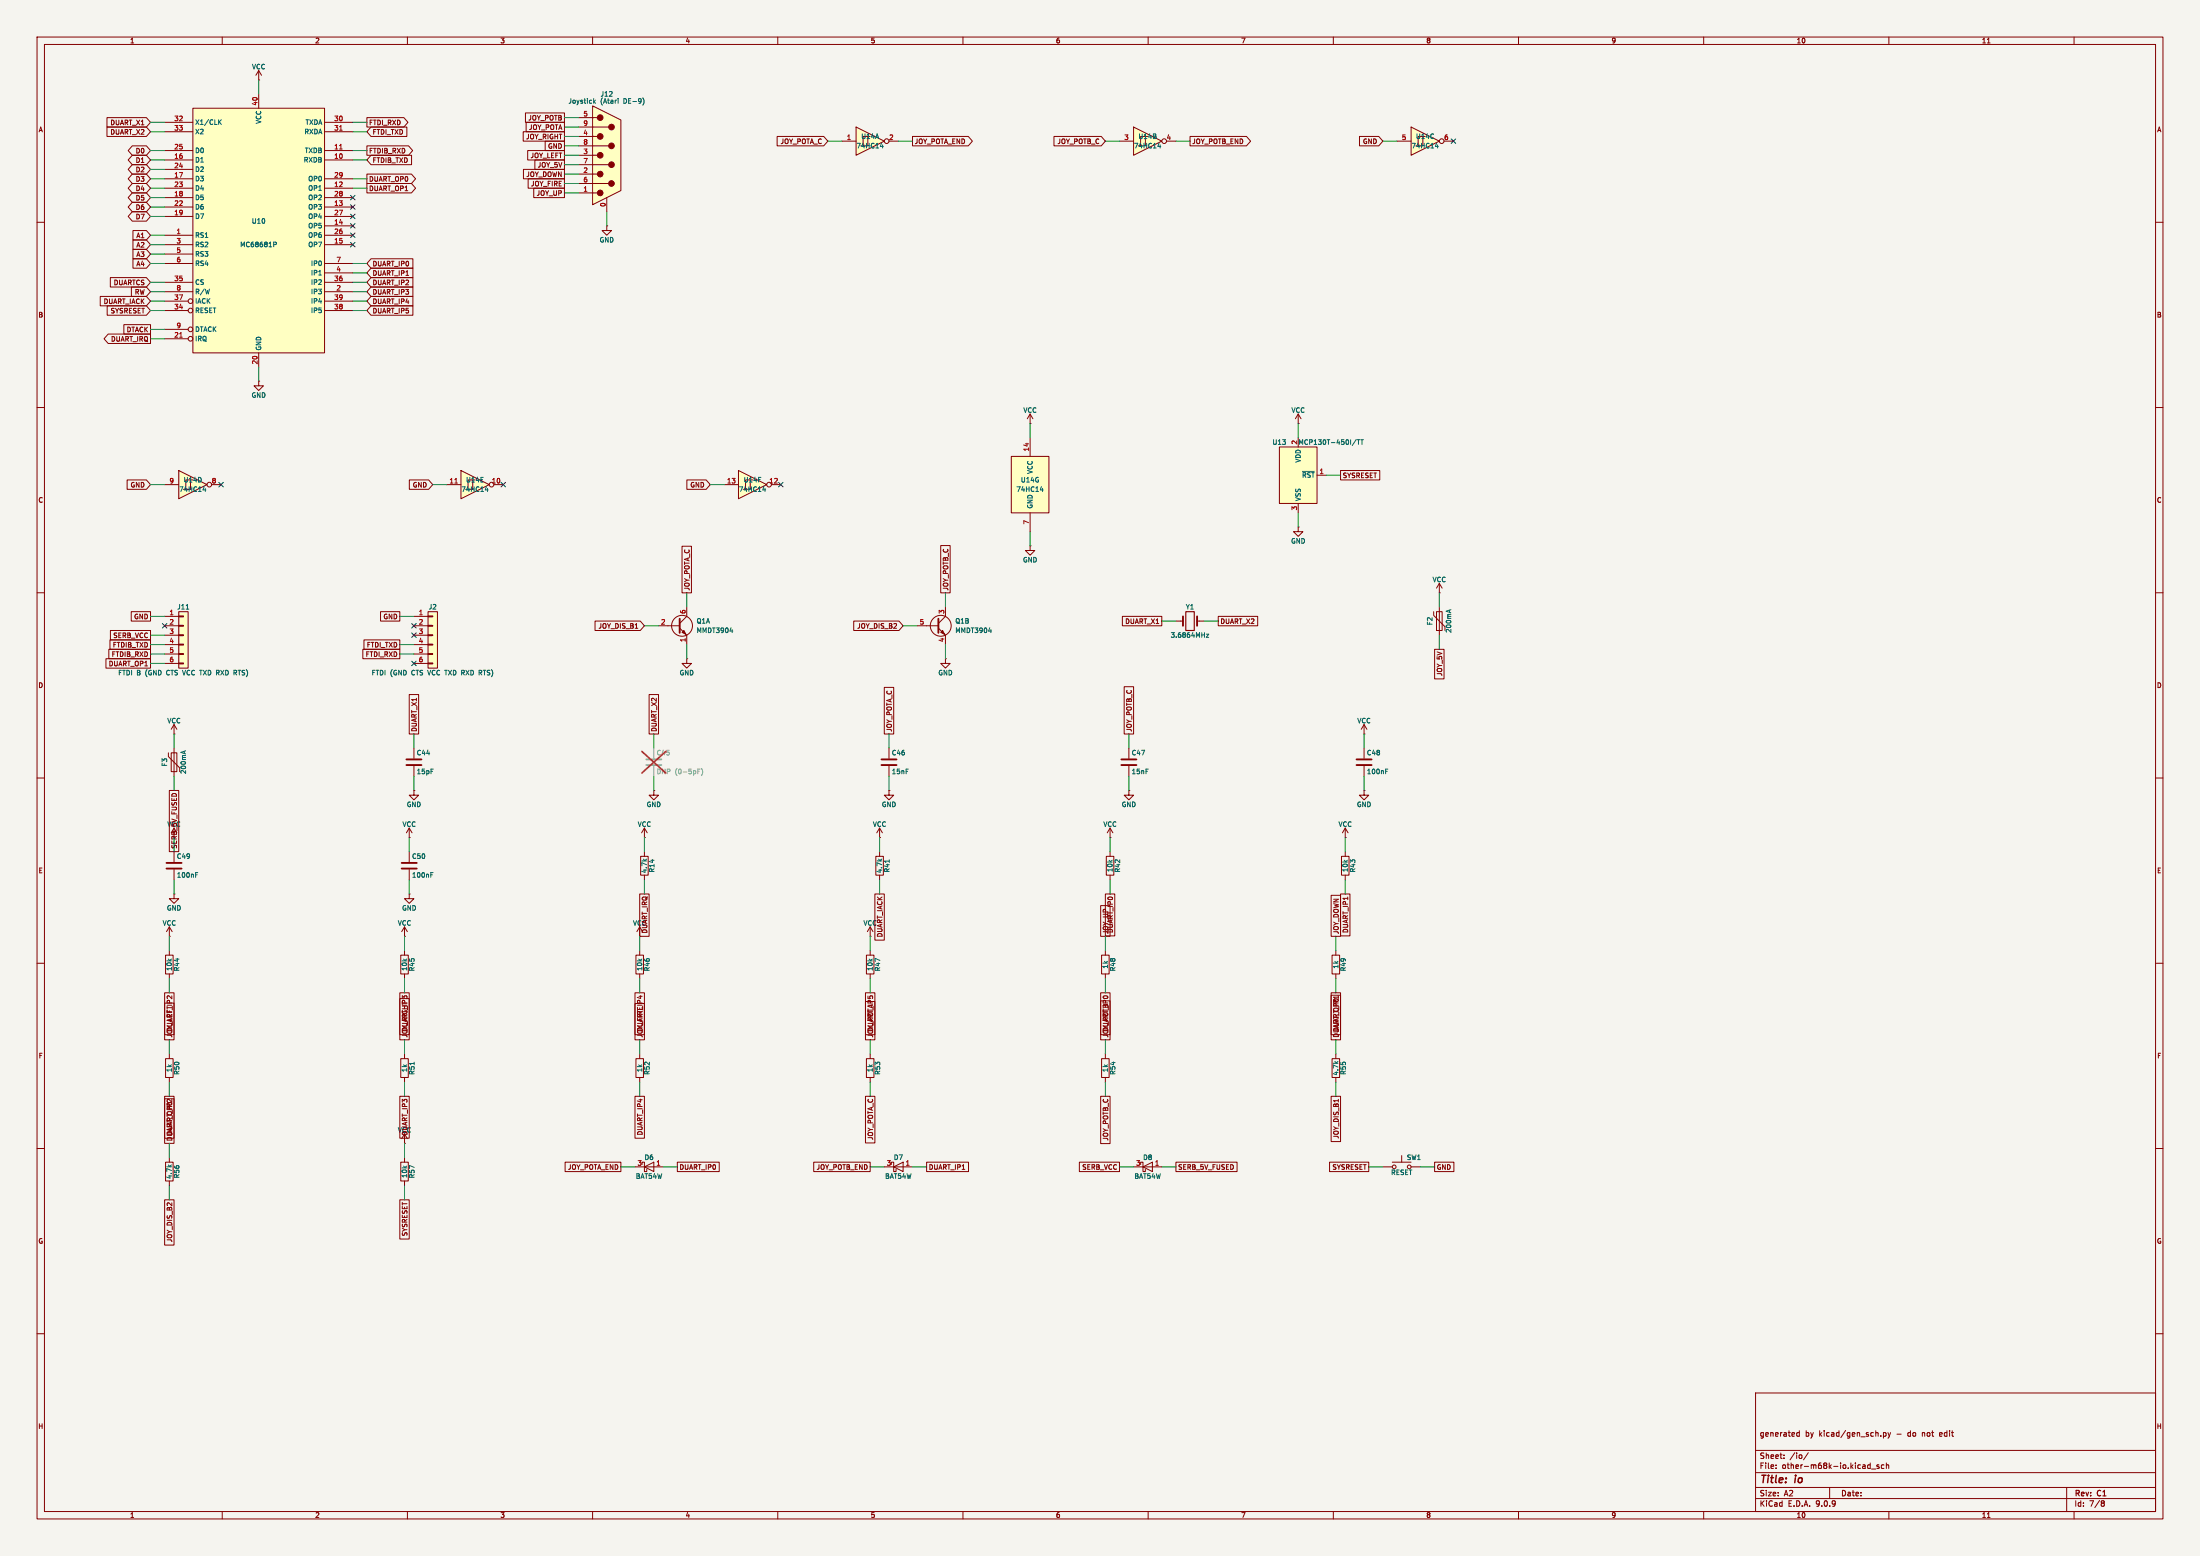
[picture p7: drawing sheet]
<svg xmlns="http://www.w3.org/2000/svg" width="594mm" height="420mm" viewBox="0 0 594 420" stroke-linecap="round" stroke-linejoin="round" font-family="sans-serif">
<path d="M0 0h594v420h-594z" fill="#f5f4ef" stroke="#f5f4ef" stroke-width=".27"/>
<g fill="none" stroke="#840000" stroke-width=".27">
<path d="M10 10h574v400h-574zM12 12h570v396h-570zM60 10v2M110 10v2M160 10v2M210 10v2M260 10v2M310 10v2M360 10v2M410 10v2M460 10v2M510 10v2"/>
<path d="M536.6 11.6h.7M560 10v2M10 60h2M582 60h2M10 110h2M582 110h2M10 160h2M582 160h2M10 210h2M304.8 201.9v2.8M304.8 206.8v2.8M582 210h2"/>
<path d="M10 260h2M582 260h2M10 310h2M582 310h2M10 360h2M474 376h108v32h-108zM582 360h2M474 397.5h108M474 391.5h108M479.5 396.2v.2M479.5 395.4v.2M481.7 393.5v.2"/>
<path d="M481.7 392.7v.2M485.8 386.2v1.5M485.8 386.7h-.4l-.3 .3 .1 .6h.6M488.2 392.1l-1.2 1.9M504.4 396.3h.6M504.4 395.4h.6M505 394.9v1.5M505.3 396.5h1.2M507.3 395.4h-.3l-.3 .2 .1 .2 .5 .1v.4h-.6M508.5 386.7h.5l.2 .3-.1 .6h-.6M508.5 386.7v1.5M508.7 395.4h-.5l-.2 .3 .1 .6h.6"/>
<path d="M509.3 395.5l.6-.1 .1 1M509.3 394.9v1.5M509.7 386.7l.4 1M510.1 387.7l-.4 .5M510.5 386.7l-.4 1M60 408v2M110 408v2M160 408v2M210 408v2M260 408v2M310 408v2M360 408v2"/>
<path d="M410 408v2M460 408v2M474 404.5h108M474 401.5h108M494 401.5v3M510 408v2M536.6 409.6h.7M558 401.5v6.5M560 408v2M567.6 405.1l.6 .3-.3 .3M567.6 405.7h.3M567.9 405.7l.3 .6-.6 .3"/>
</g>
<path d="M302.8 205h4M302.8 206.5h4" fill="none" stroke="#840000" stroke-width=".51"/>
<path d="M306.1 34.3l7.6 3.8-7.6 3.8z" fill="#ffffc2"/>
<g fill="none" stroke="#840000" stroke-width=".27">
<path d="M302.3 38.1h3.8M306.1 34.3l7.6 3.8-7.6 3.8zM309.2 36.8h-1.2v2.6M309.9 36.8h-.7v2.6h-1.9M315 38.1h2.5"/>
<circle cx="314.3" cy="38.1" r=".63"/>
</g>
<path d="M312.6 39.5h.8M313.2 39.1v.8" fill="none" stroke="#006464" stroke-width=".27"/>
<path d="M48.3 127l7.6 3.8-7.6 3.8z" fill="#ffffc2"/>
<g fill="none" stroke="#840000" stroke-width=".27">
<path d="M278.1 114.3h.1M278.1 111.8l-.7 1.2M278.1 111.8l.8 1.2M278.1 111.8v2.5M350.5 114.3h.1M350.5 111.8l-.7 1.2M350.5 111.8l.8 1.2M350.5 111.8v2.5M44.4 130.8h3.9M48.3 127l7.6 3.8-7.6 3.8zM51.4 129.5h-1.2v2.6M52.1 129.5h-.7v2.6h-1.9"/>
<path d="M57.1 130.8h2.6M387.1 165.1v1l3 3.1v1M387.9 165.1h1.5v5.1h-1.5zM388.6 163.8v7.7"/>
<circle cx="56.5" cy="130.8" r=".63"/>
</g>
<path d="M54.8 132.2h.8M55.4 131.8v.9M391.4 164.7v.6M391.7 164.6l-1.2 .4" fill="none" stroke="#006464" stroke-width=".27"/>
<path d="M124.5 127l7.6 3.8-7.6 3.8z" fill="#ffffc2"/>
<g fill="none" stroke="#840000" stroke-width=".27">
<path d="M120.6 130.8h3.9M124.5 127l7.6 3.8-7.6 3.8zM127.6 129.5h-1.2v2.6M128.3 129.5h-.7v2.6h-1.9M133.3 130.8h2.6"/>
<circle cx="132.7" cy="130.8" r=".63"/>
</g>
<path d="M122.8 130.4h.7" fill="none" stroke="#a90000" stroke-width=".27"/>
<path d="M131 132.2h.8M131.6 131.8v.9" fill="none" stroke="#006464" stroke-width=".27"/>
<path d="M345.4 120.7h10.2v15.2h-10.2z" fill="#ffffc2"/>
<g fill="none" stroke="#840000" stroke-width=".27">
<path d="M163.8 61v1.2h1.3l-1.3 1.3-1.2-1.3h1.2M163.8 61h.1M350.5 118.1v2.6M345.4 120.7h10.2v15.2h-10.2zM350.5 135.9v2.5M355.6 128.3h2.5M278.1 147.3v1.3h1.3l-1.3 1.3-1.2-1.3h1.2M278.1 147.3h.1M350.5 142.2v1.3h1.3l-1.3 1.3-1.3-1.3h1.3M350.5 142.2h.1M388.6 157.5l-.7 1.3M388.6 157.5l.8 1.3"/>
<path d="M388.6 157.5v2.5M317.5 167.6h1.9M323.2 167.6h1.9M388.6 160h.1M368.3 198.1h.1M368.3 195.6l-.8 1.3M368.3 195.6l.8 1.3M368.3 195.6v2.5M111.8 201.9v2.8M111.8 206.8v2.8M304.8 213.4v1.2h1.3l-1.3 1.3-1.3-1.3h1.3M304.8 213.4h.1"/>
<path d="M368.3 213.4v1.2h1.3l-1.3 1.3-1.3-1.3h1.3M368.3 213.4h.1M368.3 201.9v2.8M368.3 206.8v2.8M47 229.9v2.8M47 234.7v2.8M236.5 231.1h2v5.1h-2zM237.5 229.9v1.2M237.5 236.2v1.3M298.7 231.1h2v5.1h-2zM299.7 226.1h.1M299.7 223.5l-.7 1.3"/>
<path d="M299.7 223.5l.8 1.3M299.7 223.5v2.6M299.7 229.9v1.2M299.7 236.2v1.3M362.2 231.1h2v5.1h-2zM363.2 226.1h.1M363.2 223.5v2.6M363.2 229.9v1.2M363.2 236.2v1.3M363.2 223.5l-.7 1.3M363.2 223.5l.8 1.3M44.7 257.8h2v5.1h-2z"/>
<path d="M45.7 252.7h.1M45.7 250.2v2.5M45.7 256.5v1.3M45.7 250.2l-.7 1.3M45.7 250.2l.8 1.3M47 241.3v1.3h1.3l-1.3 1.2-1.3-1.2h1.3M47 241.3h.1M108.2 257.8h2v5.1h-2zM109.2 256.5v1.3M171.7 257.8h2v5.1h-2zM172.7 252.7h.1M172.7 250.2v2.5"/>
<path d="M172.7 256.5v1.3M172.7 250.2l-.7 1.3M172.7 250.2l.8 1.3M233.9 257.8h2.1v5.1h-2.1zM234.9 252.7h.1M234.9 250.2l-.7 1.3M234.9 250.2l.8 1.3M234.9 250.2v2.5M234.9 256.5v1.3M45.7 262.9v1.3M109.2 262.9v1.3M172.7 262.9v1.3"/>
<path d="M234.9 262.9v1.3M233.9 285.8h2.1v5h-2.1zM234.9 284.5v1.3M234.9 290.8v1.3"/>
</g>
<path d="M366.2 118.6l-1.1 1.7M366.4 118.7h.8M366.8 118.7v1.3M367.4 118.7h.7M367.8 118.7v1.3M351.7 127.2h3.2M325.7 171.2h.7l-.7 .8h.7M374.1 208.2h.4M374.1 207.6h.6M52.8 236.1h.4M52.8 235.5h.6M240.1 232.1v.7" fill="none" stroke="#006464" stroke-width=".27"/>
<path d="M319.4 166.4v2.5M323.2 166.4v2.5M109.7 205h4.1M109.7 206.5h4.1M366.3 205h4M366.3 206.5h4M45 232.9h4M45 234.4h4" fill="none" stroke="#840000" stroke-width=".51"/>
<path d="M320.2 165.1h2.3v5.1h-2.3z" fill="none" stroke="#840000" stroke-width=".3"/>
<path d="M160 28.6l7.6 3.8v19l-7.6 3.8z" fill="#ffffc2"/>
<g fill="none" stroke="#840000" stroke-width=".27">
<path d="M156.2 31.8h5.1M156.2 34.3h8.1M156.2 36.8h5.1M156.2 39.4h8.1M160 28.6l7.6 3.8v19l-7.6 3.8zM156.2 41.9h5.1M156.2 44.5h8.1M156.2 47h5.1M156.2 49.5h8.1M156.2 52.1h5.1M163.8 53.3v3.9M255.3 177.8v1.3h1.2l-1.2 1.2-1.3-1.2h1.3"/>
<path d="M255.3 177.8h.1M111.8 213.4v1.2h1.2l-1.2 1.3-1.3-1.3h1.3M111.8 213.4h.1M110.5 226.1h.1M110.5 223.5l-.8 1.3M110.5 223.5l.8 1.3M110.5 223.5v2.6M44.7 285.8h2v5h-2zM45.7 284.5v1.3M45.7 290.8v1.3M108.2 285.8h2v5h-2zM109.2 284.5v1.3"/>
<path d="M109.2 290.8v1.3M108.2 313.7h2v5.1h-2zM109.2 308.6h.1M109.2 306.1v2.5M109.2 312.4v1.3M109.2 318.8v1.2M109.2 306.1l-.7 1.2M109.2 306.1l.8 1.2"/>
</g>
<g fill="#840000" stroke="#840000" stroke-width=".27">
<circle cx="162.1" cy="31.7" r=".76"/>
<circle cx="162.1" cy="36.8" r=".76"/>
<circle cx="162.1" cy="41.9" r=".76"/>
<circle cx="162.1" cy="47" r=".76"/>
<circle cx="162.1" cy="52.1" r=".76"/>
<circle cx="165.1" cy="34.3" r=".76"/>
<circle cx="165.1" cy="39.4" r=".76"/>
<circle cx="165.1" cy="44.4" r=".76"/>
<circle cx="165.1" cy="49.5" r=".76"/>
</g>
<path d="M160.3 26.6v1.3M160.4 27.4l.4 .5M160.8 27l-.5 .5M166.9 26.6v.1M166.9 27v.9M173.5 26.4a1.46 1.46 0 0 1 0 2M111.8 286.7v.7" fill="none" stroke="#006464" stroke-width=".27"/>
<path d="M48.3 165.1h2.5v15.2h-2.5z" fill="#ffffc2"/>
<g fill="none" stroke="#840000" stroke-width=".27">
<path d="M44.4 166.4h3.9M44.4 168.9h3.9M44.4 171.5h3.9M44.4 174h3.9M44.4 176.5h3.9M44.4 179.1h3.9M48.3 165.1h2.5v15.2h-2.5zM48.3 166.2h1.2v.3h-1.2zM48.3 168.8h1.2v.2h-1.2zM48.3 171.3h1.2v.3h-1.2zM48.3 173.9h1.2v.2h-1.2zM48.3 176.4h1.2v.3h-1.2z"/>
<path d="M48.3 178.9h1.2v.3h-1.2zM110.5 229.9v2.8M110.5 234.7v2.8M109.2 252.7h.1M109.2 250.2l-.7 1.3M109.2 250.2l.8 1.3M109.2 250.2v2.5M110.5 241.3v1.3h1.3l-1.3 1.2-1.3-1.2h1.3M110.5 241.3h.1M44.7 313.7h2v5.1h-2zM45.7 312.4v1.3M45.7 318.8v1.2"/>
</g>
<path d="M50.3 164.4h.7M116.3 236.1h.4M116.3 235.5h.6" fill="none" stroke="#006464" stroke-width=".27"/>
<path d="M108.5 232.9h4M108.5 234.4h4" fill="none" stroke="#840000" stroke-width=".51"/>
<path d="M115.6 165.1h2.5v15.2h-2.5z" fill="#ffffc2"/>
<g fill="none" stroke="#840000" stroke-width=".27">
<path d="M111.8 166.4h3.8M111.8 168.9h3.8M111.8 171.5h3.8M111.8 174h3.8M111.8 176.5h3.8M111.8 179.1h3.8M115.6 165.1h2.5v15.2h-2.5zM115.6 166.2h1.2v.3h-1.2zM115.6 168.8h1.2v.2h-1.2zM115.6 171.3h1.2v.3h-1.2zM115.6 173.9h1.2v.2h-1.2zM115.6 176.4h1.2v.3h-1.2z"/>
<path d="M115.6 178.9h1.2v.3h-1.2z"/>
</g>
<path d="M381 34.3l7.6 3.8-7.6 3.8z" fill="#ffffc2"/>
<g fill="none" stroke="#840000" stroke-width=".27">
<path d="M377.2 38.1h3.8M381 34.3l7.6 3.8-7.6 3.8zM384.2 36.8h-1.3v2.6M384.8 36.8h-.6v2.6h-1.9M389.9 38.1h2.5M47 198.1h.1M47 195.6l-.8 1.3M47 195.6l.8 1.3M47 195.6v2.5M45.5 203.2v1l3 3.1v1M46.2 203.2h1.6v5.1h-1.6zM47 201.9v7.7"/>
<circle cx="389.3" cy="38.1" r=".63"/>
</g>
<path d="M387.6 39.5h.7M388.2 39.1v.8M49.7 202.8v.6M50.1 202.7l-1.3 .4" fill="none" stroke="#006464" stroke-width=".27"/>
<path d="M273 123.2h10.2v15.2h-10.2z" fill="#ffffc2"/>
<path d="M278.1 118.1v5.1M273 123.2h10.2v15.2h-10.2zM278.1 138.4v5.1M238.8 315h7.6M240.7 314.3v-.6h.6v2.5h.6v-.6M241.3 315l2.5-1.3v2.5z" fill="none" stroke="#840000" stroke-width=".27"/>
<path d="M280.9 132.2h.8M281.5 131.8v.9" fill="none" stroke="#006464" stroke-width=".27"/>
<path d="M231.1 34.3l7.7 3.8-7.7 3.8z" fill="#ffffc2"/>
<g fill="none" stroke="#840000" stroke-width=".27">
<path d="M69.8 19.1l-.7 1.2M69.8 19.1l.8 1.2M69.8 19.1v2.5M69.8 21.6h.1M227.3 38.1h3.8M231.1 34.3l7.7 3.8-7.7 3.8zM234.3 36.8h-1.3v2.6M234.9 36.8h-.6v2.6h-1.9M240 38.1h2.6M177.8 168.9h5.7M183.5 169.5l1.9 2v2.5M185.4 163.8v2.6l-1.9 1.9"/>
<path d="M247.6 168.9h5.8M253.4 169.5l1.9 2v2.5M255.3 163.8v2.6l-1.9 1.9M176.5 213.4v1.2h1.3l-1.3 1.3-1.2-1.3h1.2M176.5 213.4h.1M240 213.4v1.2h1.3l-1.3 1.3-1.2-1.3h1.2M240 213.4h.1M240 201.9v2.8M240 206.8v2.8M173 231.1h2v5.1h-2zM174 226.1h.1M174 223.5v2.6"/>
<path d="M174 229.9v1.2M174 236.2v1.3M174 223.5l-.8 1.3M174 223.5l.8 1.3M237.5 226.1h.1M237.5 223.5l-.8 1.3M237.5 223.5l.8 1.3M237.5 223.5v2.6M297.4 257.8h2.1v5.1h-2.1zM298.4 256.5v1.3M359.7 257.8h2v5.1h-2zM360.7 256.5v1.3"/>
<path d="M298.4 262.9v1.3M360.7 262.9v1.3M171.7 285.8h2v5h-2zM172.7 284.5v1.3M172.7 290.8v1.3M297.4 285.8h2.1v5h-2.1zM298.4 284.5v1.3M298.4 290.8v1.3M306.1 315h7.6M308 314.3v-.6h.6v2.5h.6v-.6M308.6 315l2.5-1.3v2.5zM373.4 315h2.5"/>
<path d="M375.9 313.7h5.1M378.5 311.9v1.8M381 315h2.5"/>
<circle cx="239.4" cy="38.1" r=".63"/>
<circle cx="184.1" cy="168.9" r="2.82"/>
<circle cx="254" cy="168.9" r="2.82"/>
<circle cx="376.4" cy="315" r=".51"/>
<circle cx="380.5" cy="315" r=".51"/>
</g>
<path d="M237.7 39.5h.8M238.3 39.1v.8M197.1 170.3h.8M266.9 170.3h.8" fill="none" stroke="#006464" stroke-width=".27"/>
<path d="M183.5 167v3.8M253.4 167v3.8M238 205h4.1M238 206.5h4.1" fill="none" stroke="#840000" stroke-width=".51"/>
<g fill="#840000" stroke="#840000" stroke-width=".27">
<path d="M254 170.7l.5-.5 .5 1z"/>
<path d="M184.1 170.7l.6-.5 .5 1z"/>
</g>
<path d="M174.5 205h4.1M174.5 206.5h4.1" fill="none" stroke="#9c9b98" stroke-width=".51"/>
<path d="M176.5 201.9v2.8M176.5 206.8v2.8" fill="none" stroke="#9c9b98" stroke-width=".27"/>
<path d="M188.4 208.2h.4M188.4 207.6h.6M189.4 207.4a1.46 1.46 0 0 1 0 1.9" fill="none" stroke="#939391" stroke-width=".27"/>
<path d="M173.3 202.8l6.5 5.9M179.8 202.8l-6.5 5.9" fill="none" stroke="#e12e31" stroke-width=".46"/>
<path d="M199.4 127l7.6 3.8-7.6 3.8z" fill="#ffffc2"/>
<g fill="none" stroke="#840000" stroke-width=".27">
<path d="M195.6 130.8h3.8M199.4 127l7.6 3.8-7.6 3.8zM202.6 129.5h-1.3v2.6M203.2 129.5h-.6v2.6h-1.9M208.3 130.8h2.5M359.7 285.8h2v5h-2zM360.7 284.5v1.3M360.7 290.8v1.3"/>
<circle cx="207.6" cy="130.8" r=".63"/>
</g>
<path d="M206 132.2h.7M206.6 131.8v.9" fill="none" stroke="#006464" stroke-width=".27"/>
<path d="M52.1 29.2h35.5v66.1h-35.5z" fill="#ffffc2"/>
<g fill="none" stroke="#840000" stroke-width=".27">
<path d="M28.9 31.7h10.6l1.1 1.3-1.1 1.3h-10.6zM28.9 34.3h10.6l1.1 1.3-1.1 1.2h-10.6zM35.7 39.4h3.8l1.1 1.2-1.1 1.3h-3.8l-1.1-1.3zM44.4 33h7.7M44.4 35.6h7.7M52.1 29.2h35.5v66.1h-35.5zM69.8 25.4v3.8M87.6 33h7.6M87.6 35.6h7.6M99.1 39.4h11.2l1.1 1.2-1.1 1.3h-11.2zM99.1 31.7h9.9l1.2 1.3-1.2 1.3h-9.9zM100.2 34.3h9.7v2.5h-9.7l-1.1-1.2z"/>
<path d="M141.3 35.6h11.1v2.5h-11.1zM141.9 30.5h10.5v2.5h-10.5zM142.1 33h10.3v2.6h-10.3zM147.2 38.1h5.2v2.5h-5.2zM209.8 36.8h12.6l1.1 1.3-1.1 1.3h-12.6zM246.4 36.8h15l1.2 1.3-1.2 1.3h-15zM284.6 36.8h12.7l1.1 1.3-1.1 1.3h-12.7zM321.3 36.8h15.3l1.1 1.3-1.1 1.3h-15.3zM367.1 36.8h5.2l1.1 1.3-1.1 1.3h-5.2zM35.7 47h3.8l1.1 1.3-1.1 1.2h-3.8l-1.1-1.2zM35.7 49.5h3.8l1.1 1.3-1.1 1.3h-3.8l-1.1-1.3zM35.7 52.1h3.8l1.1 1.2-1.1 1.3h-3.8l-1.1-1.3z"/>
<path d="M35.7 54.6h3.8l1.1 1.3-1.1 1.3h-3.8l-1.1-1.3zM35.7 57.1h3.8l1.1 1.3-1.1 1.3h-3.8l-1.1-1.3zM35.7 44.4h3.8l1.1 1.3-1.1 1.3h-3.8l-1.1-1.3zM35.7 41.9h3.8l1.1 1.3-1.1 1.3h-3.8l-1.1-1.3zM44.4 40.6h7.7M44.4 43.2h7.7M44.4 45.7h7.7M44.4 48.3h7.7M44.4 50.8h7.7M44.4 53.3h7.7M44.4 55.9h7.7M44.4 58.4h7.7"/>
<path d="M87.6 40.6h7.6M87.6 43.2h7.6M87.6 48.3h7.6M87.6 50.8h7.6M87.6 53.3h7.6M87.6 55.9h7.6M87.6 58.4h7.6M99.1 47h12l1.1 1.3-1.1 1.2h-12zM99.1 49.5h12l1.1 1.3-1.1 1.3h-12zM100.2 41.9h10.9v2.6h-10.9l-1.1-1.3zM141.3 45.7h11.1v2.6h-11.1zM142.5 40.6h9.9v2.6h-9.9z"/>
<path d="M142.6 48.3h9.8v2.5h-9.8zM144.1 50.8h8.3v2.5h-8.3zM144.4 43.2h8v2.5h-8zM29.8 74.9h9.7l1.1 1.3-1.1 1.3h-9.7zM35.5 77.5h4l1.1 1.2-1.1 1.3h-4zM35.9 62.2h3.6l1.1 1.3-1.1 1.3h-3.6zM35.9 64.8h3.6l1.1 1.2-1.1 1.3h-3.6zM35.9 67.3h3.6l1.1 1.3-1.1 1.3h-3.6zM35.9 69.8h3.6l1.1 1.3-1.1 1.3h-3.6zM44.4 63.5h7.7M44.4 66h7.7M44.4 68.6h7.7"/>
<path d="M44.4 71.1h7.7M44.4 76.2h7.7M44.4 78.7h7.7M87.6 63.5h7.6M87.6 66h7.6M87.6 71.1h7.6M87.6 76.2h7.6M87.6 78.7h7.6M87.6 61h7.6M87.6 73.7h7.6M100.2 69.8h11.3v2.6h-11.3l-1.1-1.3zM100.2 72.4h11.3v2.5h-11.3l-1.1-1.2z"/>
<path d="M100.2 74.9h11.3v2.6h-11.3l-1.1-1.3zM100.2 77.5h11.3v2.5h-11.3l-1.1-1.3zM27.1 80h12.4l1.1 1.3-1.1 1.3h-12.4zM28.9 82.5h10.6l1.1 1.3-1.1 1.3h-10.6zM29.2 90.2h11.4v2.5h-11.4l-1.1-1.3zM33.4 87.6h7.2v2.6h-7.2zM44.4 81.3h6.4M44.4 83.8h6.4M44.4 88.9h6.4M44.4 91.4h6.4M69.8 95.3v3.8M87.6 81.3h7.6"/>
<path d="M87.6 83.8h7.6M100.2 80h11.3v2.6h-11.3l-1.1-1.3zM100.2 82.5h11.3v2.6h-11.3l-1.1-1.3zM69.8 102.9v1.2h1.3l-1.3 1.3-1.2-1.3h1.2M69.8 102.9h.1M34.3 129.5h5.2l1.1 1.3-1.1 1.3h-5.2zM110.5 129.5h5.2l1.1 1.3-1.1 1.3h-5.2zM185.5 129.5h5.2l1.1 1.3-1.1 1.3h-5.2zM361.9 127h10.6v2.5h-10.6zM184.1 147.4h2.6v12.6h-2.6zM254 147.3h2.5v12.7h-2.5zM28.6 177.8h12v2.5h-12z"/>
<path d="M29.4 175.3h11.2v2.5h-11.2zM29.7 172.7h10.9v2.6h-10.9zM29.8 170.2h10.8v2.5h-10.8zM35.4 165.1h5.2v2.5h-5.2zM98 175.3h9.9v2.5h-9.9zM98.3 172.7h9.6v2.6h-9.6zM102.7 165.1h5.2v2.5h-5.2zM160.7 167.6h12.2l1.1 1.3-1.1 1.3h-12.2zM185.4 177.8v1.3h1.3l-1.3 1.2-1.3-1.2h1.3M185.4 177.8h.1M230.5 167.6h12.2l1.1 1.3-1.1 1.3h-12.2zM303 166.4h10.7v2.5h-10.7z"/>
<path d="M328.9 166.4h10.7v2.5h-10.7zM387.3 175.3h2.6v7.9h-2.6zM110.5 187.5h2.5v10.6h-2.5zM175.3 187.5h2.5v10.6h-2.5zM238.8 185.5h2.5v12.6h-2.5zM303.5 185.4h2.6v12.7h-2.6zM45.7 213.4h2.6v16.5h-2.6zM172.7 241.3h2.6v11.4h-2.6zM236.2 241.3h2.6v12.5h-2.6zM297.2 244.4h2.5v8.3h-2.5zM298.4 241.3h2.6v11.3h-2.6zM359.4 241.7h2.6v11h-2.6z"/>
<path d="M361.9 241.3h2.6v11.3h-2.6zM44.4 270.7h2.6v10h-2.6zM44.4 268h2.6v11.3h-2.6zM107.9 269.5h2.6v11.2h-2.6zM107.9 268h2.6v11.3h-2.6zM108.6 279.4l1.1 .1 .2 .4M171.4 268h2.6v11.3h-2.6zM171.4 270.9h2.6v9.8h-2.6zM233.7 270.3h2.5v10.4h-2.5zM233.7 268h2.5v11.3h-2.5zM297.2 270.1h2.5v10.6h-2.5zM297.2 268h2.5v11.3h-2.5z"/>
<path d="M359.4 268.6h2.6v12.1h-2.6zM359.4 268h2.6v11.3h-2.6zM44.4 296.6h2.6v12h-2.6zM44.4 295.9h2.6v11.3h-2.6zM107.9 295.9h2.6v11.3h-2.6zM171.4 295.9h2.6v11.3h-2.6zM233.7 295.9h2.5v12.6h-2.5zM297.2 295.9h2.5v12.8h-2.5zM359.4 295.9h2.6v12.2h-2.6zM152.6 313.7h15v2.5h-15zM171.4 315h7.7M173.4 314.3v-.6h.6v2.5h.6v-.6"/>
<path d="M174 315l2.5-1.3v2.5zM182.9 313.7h11.3v2.5h-11.3zM219.7 313.7h15.2v2.5h-15.2zM250.2 313.7h11.3v2.5h-11.3zM291.4 313.7h10.9v2.5h-10.9zM317.5 313.7h16.5v2.5h-16.5zM359 313.7h10.6v2.5h-10.6zM387.3 313.7h5.3v2.5h-5.3zM44.4 323.9h2.6v12.2h-2.6zM107.9 323.9h2.6v10.5h-2.6z"/>
<circle cx="51.4" cy="83.8" r=".63"/>
<circle cx="51.4" cy="91.4" r=".63"/>
<circle cx="51.4" cy="88.9" r=".63"/>
<circle cx="51.4" cy="81.3" r=".63"/>
</g>
<path d="M59.2 32.9l.6 .7M59.8 32.3l-.8 .8M73.9 65.3h.5l.2 .3-.1 .4h-.6M86.1 74.2h.7" fill="none" stroke="#006464" stroke-width=".27"/>
<path d="M91.7 35.1h.7M91.7 40.2h.7M48.5 91h.7" fill="none" stroke="#a90000" stroke-width=".27"/>
<g fill="none" stroke="#009600" stroke-width=".27">
<path d="M40.6 33h3.8M40.6 35.6h3.8M69.8 21.6v3.8M95.2 33h3.9M95.2 35.6h3.9M152.4 36.8h3.8M152.4 34.3h3.8M152.4 31.8h3.8M152.4 39.4h3.8M223.5 38.1h3.8M242.6 38.1h3.8M298.4 38.1h3.9"/>
<path d="M317.5 38.1h3.8M373.4 38.1h3.8M40.6 53.3h3.8M40.6 58.4h3.8M40.6 55.9h3.8M40.6 50.8h3.8M40.6 48.3h3.8M40.6 45.7h3.8M40.6 43.2h3.8M40.6 40.6h3.8M95.2 50.8h3.9M95.2 48.3h3.9"/>
<path d="M95.2 43.2h3.9M95.2 40.6h3.9M152.4 49.5h3.8M152.4 52.1h3.8M152.4 47h3.8M152.4 41.9h3.8M152.4 44.5h3.8M163.8 57.2v3.8M40.6 71.1h3.8M40.6 68.6h3.8M40.6 66h3.8M40.6 63.5h3.8"/>
<path d="M40.6 78.7h3.8M40.6 76.2h3.8M95.2 71.1h3.9M95.2 73.7h3.9M95.2 78.7h3.9M95.2 76.2h3.9M40.6 91.4h3.8M40.6 83.8h3.8M40.6 81.3h3.8M40.6 88.9h3.8M69.8 99.1v3.8M95.2 83.8h3.9"/>
<path d="M95.2 81.3h3.9M278.1 114.3v3.8M350.5 114.3v3.8M40.6 130.8h3.8M116.8 130.8h3.8M191.8 130.8h3.8M350.5 138.4v3.8M358.1 128.3h3.8M278.1 143.5v3.8M40.6 171.5h3.8M40.6 166.4h3.8M40.6 176.5h3.8"/>
<path d="M40.6 174h3.8M40.6 179.1h3.8M107.9 166.4h3.9M107.9 176.5h3.9M107.9 174h3.9M174 168.9h3.8M185.4 160v3.8M185.4 174v3.8M243.8 168.9h3.8M255.3 160v3.8M255.3 174v3.8M313.7 167.6h3.8"/>
<path d="M325.1 167.6h3.8M388.6 160v3.8M388.6 171.5v3.8M47 198.1v3.8M111.8 198.1v3.8M176.5 198.1v3.8M240 198.1v3.8M304.8 198.1v3.8M368.3 198.1v3.8M47 209.6v3.8M111.8 209.6v3.8M176.5 209.6v3.8"/>
<path d="M240 209.6v3.8M304.8 209.6v3.8M368.3 209.6v3.8M47 226.1v3.8M47 237.5v3.8M110.5 226.1v3.8M110.5 237.5v3.8M174 226.1v3.8M174 237.5v3.8M237.5 226.1v3.8M237.5 237.5v3.8M299.7 226.1v3.8"/>
<path d="M299.7 237.5v3.8M363.2 226.1v3.8M363.2 237.5v3.8M45.7 252.7v3.8M109.2 252.7v3.8M172.7 252.7v3.8M234.9 252.7v3.8M298.4 252.7v3.8M360.7 252.7v3.8M45.7 264.2v3.8M109.2 264.2v3.8M172.7 264.2v3.8"/>
<path d="M234.9 264.2v3.8M298.4 264.2v3.8M360.7 264.2v3.8M45.7 280.7v3.8M45.7 292.1v3.8M109.2 280.7v3.8M109.2 292.1v3.8M172.7 280.7v3.8M172.7 292.1v3.8M234.9 280.7v3.8M234.9 292.1v3.8M298.4 280.7v3.8"/>
<path d="M298.4 292.1v3.8M360.7 280.7v3.8M360.7 292.1v3.8M45.7 308.6v3.8M109.2 308.6v3.8M167.6 315h3.8M179.1 315h3.8M234.9 315h3.9M246.4 315h3.8M302.3 315h3.8M313.7 315h3.8M369.6 315h3.8"/>
<path d="M383.5 315h3.8M45.7 320v3.9M109.2 320v3.9"/>
</g>
<g fill="none" stroke="#000084" stroke-width=".27">
<path d="M391.8 37.5l1.2 1.2M393 37.5l-1.2 1.2M94.6 52.7l1.3 1.2M94.6 57.8l1.3 1.2M94.6 55.3l1.3 1.2M95.9 52.7l-1.3 1.2M95.9 57.8l-1.3 1.2M95.9 55.3l-1.3 1.2M94.6 65.4l1.3 1.2M94.6 60.4l1.3 1.2M94.6 62.9l1.3 1.2M95.9 65.4l-1.3 1.2"/>
<path d="M95.9 60.4l-1.3 1.2M95.9 62.9l-1.3 1.2M59.1 130.2l1.2 1.2M60.3 130.2l-1.2 1.2M135.3 130.2l1.2 1.2M136.5 130.2l-1.2 1.2M210.2 130.2l1.2 1.2M211.4 130.2l-1.2 1.2M43.8 168.3l1.3 1.2M45.1 168.3l-1.3 1.2M111.2 168.3l1.2 1.2M111.2 170.8l1.2 1.3"/>
<path d="M111.2 178.5l1.2 1.2M112.4 168.3l-1.2 1.2M112.4 170.8l-1.2 1.3M112.4 178.5l-1.2 1.2"/>
</g>
<g font-size="2.8" fill="#840000">
<text x="475" y="400.9">Title:</text>
<text x="484.7" y="400.9">io</text>
</g>
<g font-size="2.1" fill="#840000">
<text x="475" y="388">generated</text>
<text x="487.4" y="388">by</text>
<text x="491.2" y="388">kicad/gen_sch.py</text>
<text x="512.2" y="388">-</text>
<text x="515.3" y="388">do</text>
<text x="519.4" y="388">not</text>
<text x="524.2" y="388">edit</text>
<text x="475" y="394">Sheet:</text>
<text x="483.2" y="394">/io/</text>
<text x="475" y="396.7">File:</text>
<text x="481.1" y="396.7">other-m68k-io.kicad_sch</text>
<text x="475" y="406.9">KiCad</text>
<text x="475" y="404.1">Size:</text>
<text x="481.7" y="404.1">A2</text>
<text x="482.7" y="406.9">E.D.A.</text>
<text x="490.3" y="406.9">9.0.9</text>
<text x="497" y="404.1">Date:</text>
<text x="560" y="404.3">Rev:</text>
<text x="560" y="406.9">Id:</text>
<text x="564.1" y="406.9">7/8</text>
<text x="566.4" y="404.3">C1</text>
</g>
<g font-size="1.8" fill="#840000">
<text x="35" y="11.9">1</text>
<text x="85" y="11.9">2</text>
<text x="135" y="11.9">3</text>
<text x="185" y="11.9">4</text>
<text x="235" y="11.9">5</text>
<text x="285" y="11.9">6</text>
<text x="335" y="11.9">7</text>
<text x="385" y="11.9">8</text>
<text x="435" y="11.9">9</text>
<text x="485" y="11.9">10</text>
<text x="535" y="11.9">11</text>
<text x="10.3" y="35.9">A</text>
<text x="29.7" y="34">DUART_X1</text>
<text x="99.5" y="34">FTDI_RXD</text>
<text x="142.5" y="32.7">JOY_POTB</text>
<text x="142.7" y="35.2">JOY_POTA</text>
<text x="582.3" y="35.9">A</text>
<text x="29.7" y="36.5">DUART_X2</text>
<text x="36.5" y="41.6">D0</text>
<text x="99.5" y="41.6">FTDIB_RXD</text>
<text x="100.5" y="36.5">FTDI_TXD</text>
<text x="141.9" y="37.8">JOY_RIGHT</text>
<text x="147.8" y="40.3">GND</text>
<text x="210.6" y="39.1">JOY_POTA_C</text>
<text x="246.9" y="39.1">JOY_POTA_END</text>
<text x="285.4" y="39.1">JOY_POTB_C</text>
<text x="321.8" y="39.1">JOY_POTB_END</text>
<text x="367.9" y="39.1">GND</text>
<text x="36.5" y="46.7">D2</text>
<text x="36.5" y="44.1">D1</text>
<text x="100.5" y="44.1">FTDIB_TXD</text>
<text x="142" y="47.9">JOY_DOWN</text>
<text x="143.1" y="42.9">JOY_LEFT</text>
<text x="145.1" y="45.4">JOY_5V</text>
<text x="36.5" y="49.2">D3</text>
<text x="36.5" y="51.8">D4</text>
<text x="99.5" y="49.2">DUART_OP0</text>
<text x="99.5" y="51.8">DUART_OP1</text>
<text x="143.3" y="50.5">JOY_FIRE</text>
<text x="144.8" y="53">JOY_UP</text>
<text x="36.5" y="54.3">D5</text>
<text x="36.5" y="56.8">D6</text>
<text x="36.5" y="59.4">D7</text>
<text x="36.7" y="64.5">A1</text>
<text x="36.7" y="67">A2</text>
<text x="36.7" y="69.5">A3</text>
<text x="30.6" y="77.2">DUARTCS</text>
<text x="36.7" y="72.1">A4</text>
<text x="100.5" y="72.1">DUART_IP0</text>
<text x="100.5" y="74.6">DUART_IP1</text>
<text x="100.5" y="77.2">DUART_IP2</text>
<text x="27.9" y="82.2">DUART_IACK</text>
<text x="36.3" y="79.7">RW</text>
<text x="100.5" y="79.7">DUART_IP3</text>
<text x="100.5" y="82.2">DUART_IP4</text>
<text x="10.3" y="85.9">B</text>
<text x="29.8" y="84.8">SYSRESET</text>
<text x="34.1" y="89.9">DTACK</text>
<text x="100.5" y="84.8">DUART_IP5</text>
<text x="582.3" y="85.9">B</text>
<text x="29.9" y="92.4">DUART_IRQ</text>
<text x="35.1" y="131.8">GND</text>
<text x="111.3" y="131.8">GND</text>
<text x="186.3" y="131.8">GND</text>
<text x="362.4" y="129.2">SYSRESET</text>
<text x="10.3" y="135.9">C</text>
<text x="582.3" y="135.9">C</text>
<text x="186.4" y="159.5" transform="rotate(-90 186.4 159.5)">JOY_POTA_C</text>
<text x="256.2" y="159.5" transform="rotate(-90 256.2 159.5)">JOY_POTB_C</text>
<text x="36.1" y="167.3">GND</text>
<text x="103.4" y="167.3">GND</text>
<text x="30.5" y="172.4">SERB_VCC</text>
<text x="161.5" y="169.9">JOY_DIS_B1</text>
<text x="231.3" y="169.9">JOY_DIS_B2</text>
<text x="303.7" y="168.6">DUART_X1</text>
<text x="329.4" y="168.6">DUART_X2</text>
<text x="30" y="177.5">FTDIB_RXD</text>
<text x="30.3" y="174.9">FTDIB_TXD</text>
<text x="98.6" y="177.5">FTDI_RXD</text>
<text x="98.9" y="174.9">FTDI_TXD</text>
<text x="10.3" y="185.9">D</text>
<text x="29.3" y="180">DUART_OP1</text>
<text x="389.6" y="182.6" transform="rotate(-90 389.6 182.6)">JOY_5V</text>
<text x="582.3" y="185.9">D</text>
<text x="112.7" y="197.6" transform="rotate(-90 112.7 197.6)">DUART_X1</text>
<text x="177.5" y="197.6" transform="rotate(-90 177.5 197.6)">DUART_X2</text>
<text x="241" y="197.6" transform="rotate(-90 241 197.6)">JOY_POTA_C</text>
<text x="305.8" y="197.6" transform="rotate(-90 305.8 197.6)">JOY_POTB_C</text>
<text x="45.1" y="223.4">VCC</text>
<text x="47.9" y="229.2" transform="rotate(-90 47.9 229.2)">SERB_5V_FUSED</text>
<text x="10.3" y="235.9">E</text>
<text x="582.3" y="235.9">E</text>
<text x="170.8" y="250">VCC</text>
<text x="233" y="250">VCC</text>
<text x="300.7" y="252" transform="rotate(-90 300.7 252)">DUART_IP0</text>
<text x="364.2" y="252" transform="rotate(-90 364.2 252)">DUART_IP1</text>
<text x="174.9" y="252.1" transform="rotate(-90 174.9 252.1)">DUART_IRQ</text>
<text x="238.4" y="253.1" transform="rotate(-90 238.4 253.1)">DUART_IACK</text>
<text x="299.4" y="252.3" transform="rotate(-90 299.4 252.3)">JOY_UP</text>
<text x="361.6" y="252.3" transform="rotate(-90 361.6 252.3)">JOY_DOWN</text>
<text x="46.7" y="280.2" transform="rotate(-90 46.7 280.2)">JOY_LEFT</text>
<text x="46.7" y="278.6" transform="rotate(-90 46.7 278.6)">DUART_IP2</text>
<text x="110.2" y="278.6" transform="rotate(-90 110.2 278.6)">DUART_IP3</text>
<text x="173.7" y="280.2" transform="rotate(-90 173.7 280.2)">JOY_FIRE</text>
<text x="173.7" y="278.6" transform="rotate(-90 173.7 278.6)">DUART_IP4</text>
<text x="235.9" y="280.2" transform="rotate(-90 235.9 280.2)">JOY_POTA</text>
<text x="235.9" y="278.6" transform="rotate(-90 235.9 278.6)">DUART_IP5</text>
<text x="299.4" y="280.2" transform="rotate(-90 299.4 280.2)">JOY_POTB</text>
<text x="299.4" y="278.6" transform="rotate(-90 299.4 278.6)">DUART_IP0</text>
<text x="361.6" y="280.2" transform="rotate(-90 361.6 280.2)">DUART_OP0</text>
<text x="361.6" y="278.6" transform="rotate(-90 361.6 278.6)">DUART_IP1</text>
<text x="10.3" y="285.9">F</text>
<text x="582.3" y="285.9">F</text>
<text x="107.3" y="305.9">VCC</text>
<text x="46.7" y="308.1" transform="rotate(-90 46.7 308.1)">DUART_OP0</text>
<text x="46.7" y="306.6" transform="rotate(-90 46.7 306.6)">DUART_IP2</text>
<text x="110.2" y="306.6" transform="rotate(-90 110.2 306.6)">DUART_IP3</text>
<text x="173.7" y="306.6" transform="rotate(-90 173.7 306.6)">DUART_IP4</text>
<text x="235.9" y="307.8" transform="rotate(-90 235.9 307.8)">JOY_POTA_C</text>
<text x="299.4" y="308" transform="rotate(-90 299.4 308)">JOY_POTB_C</text>
<text x="361.6" y="307.5" transform="rotate(-90 361.6 307.5)">JOY_DIS_B1</text>
<text x="153.2" y="315.9">JOY_POTA_END</text>
<text x="183.4" y="315.9">DUART_IP0</text>
<text x="220.4" y="315.9">JOY_POTB_END</text>
<text x="250.7" y="315.9">DUART_IP1</text>
<text x="292.1" y="315.9">SERB_VCC</text>
<text x="318" y="315.9">SERB_5V_FUSED</text>
<text x="359.6" y="315.9">SYSRESET</text>
<text x="387.8" y="315.9">GND</text>
<text x="10.3" y="335.9">G</text>
<text x="46.7" y="335.4" transform="rotate(-90 46.7 335.4)">JOY_DIS_B2</text>
<text x="110.2" y="333.8" transform="rotate(-90 110.2 333.8)">SYSRESET</text>
<text x="582.3" y="335.9">G</text>
<text x="10.2" y="385.9">H</text>
<text x="582.2" y="385.9">H</text>
<text x="35" y="409.9">1</text>
<text x="85" y="409.9">2</text>
<text x="135" y="409.9">3</text>
<text x="185" y="409.9">4</text>
<text x="235" y="409.9">5</text>
<text x="285" y="409.9">6</text>
<text x="335" y="409.9">7</text>
<text x="385" y="409.9">8</text>
<text x="435" y="409.9">9</text>
<text x="485" y="409.9">10</text>
<text x="535" y="409.9">11</text>
</g>
<g font-size="1.8" fill="#006464">
<text x="67.9" y="18.9">VCC</text>
<text x="153.4" y="28.2">Joystick</text>
<text x="162" y="26.3">J12</text>
<text x="162.1" y="28.2">(Atari</text>
<text x="168.5" y="28.2">DE-9)</text>
<text x="52.6" y="33.9">X1/CLK</text>
<text x="70.7" y="33.5" transform="rotate(-90 70.7 33.5)">VCC</text>
<text x="82.4" y="33.9">TXDA</text>
<text x="52.6" y="36.4">X2</text>
<text x="52.6" y="41.5">D0</text>
<text x="82.1" y="36.4">RXDA</text>
<text x="82.2" y="41.5">TXDB</text>
<text x="231.1" y="40.2">74HC14</text>
<text x="232.4" y="37.7">U14A</text>
<text x="306.1" y="40.2">74HC14</text>
<text x="307.3" y="37.7">U14B</text>
<text x="381" y="40.2">74HC14</text>
<text x="382.2" y="37.7">U14C</text>
<text x="52.6" y="44">D1</text>
<text x="52.6" y="46.6">D2</text>
<text x="81.9" y="44">RXDB</text>
<text x="52.6" y="49.1">D3</text>
<text x="52.6" y="51.7">D4</text>
<text x="83.1" y="49.1">OP0</text>
<text x="83.1" y="51.7">OP1</text>
<text x="52.6" y="54.2">D5</text>
<text x="52.6" y="56.7">D6</text>
<text x="52.6" y="59.3">D7</text>
<text x="83.1" y="54.2">OP2</text>
<text x="83.1" y="56.7">OP3</text>
<text x="83.1" y="59.3">OP4</text>
<text x="52.6" y="64.4">RS1</text>
<text x="67.9" y="60.6">U10</text>
<text x="83.1" y="61.8">OP5</text>
<text x="83.1" y="64.4">OP6</text>
<text x="161.8" y="65.6">GND</text>
<text x="52.6" y="66.9">RS2</text>
<text x="52.6" y="69.4">RS3</text>
<text x="52.6" y="72">RS4</text>
<text x="64.7" y="66.9">MC68681P</text>
<text x="83.1" y="66.9">OP7</text>
<text x="83.8" y="72">IP0</text>
<text x="52.6" y="77.1">CS</text>
<text x="83.8" y="74.5">IP1</text>
<text x="83.8" y="77.1">IP2</text>
<text x="52.6" y="79.6">R/W</text>
<text x="52.6" y="82.1">IACK</text>
<text x="83.8" y="79.6">IP3</text>
<text x="83.8" y="82.1">IP4</text>
<text x="52.6" y="84.7">RESET</text>
<text x="52.6" y="89.8">DTACK</text>
<text x="83.8" y="84.7">IP5</text>
<text x="52.6" y="92.3">IRQ</text>
<text x="70.7" y="94.7" transform="rotate(-90 70.7 94.7)">GND</text>
<text x="67.8" y="107.5">GND</text>
<text x="276.2" y="111.6">VCC</text>
<text x="348.6" y="111.6">VCC</text>
<text x="343.5" y="120.2">U13</text>
<text x="350.3" y="120.1" transform="rotate(-90 350.3 120.1)">2</text>
<text x="350.5" y="120.2">MCP130T-450I/TT</text>
<text x="351.4" y="125" transform="rotate(-90 351.4 125)">VDD</text>
<text x="49.5" y="130.4">U14D</text>
<text x="125.7" y="130.4">U14E</text>
<text x="200.7" y="130.4">U14F</text>
<text x="275.5" y="130.4">U14G</text>
<text x="279" y="128" transform="rotate(-90 279 128)">VCC</text>
<text x="351.4" y="129.1">~{RST}</text>
<text x="48.2" y="132.9">74HC14</text>
<text x="124.4" y="132.9">74HC14</text>
<text x="199.4" y="132.9">74HC14</text>
<text x="274.3" y="132.9">74HC14</text>
<text x="279" y="137.4" transform="rotate(-90 279 137.4)">GND</text>
<text x="351.4" y="135.4" transform="rotate(-90 351.4 135.4)">VSS</text>
<text x="348.5" y="146.9">GND</text>
<text x="276.1" y="152">GND</text>
<text x="386.7" y="157.3">VCC</text>
<text x="47.7" y="164.7">J11</text>
<text x="115.6" y="164.7">J2</text>
<text x="320.1" y="164.7">Y1</text>
<text x="188" y="168.5">Q1A</text>
<text x="188" y="171">MMDT3904</text>
<text x="257.8" y="168.5">Q1B</text>
<text x="257.8" y="171">MMDT3904</text>
<text x="316" y="172.3">3.6864MHz</text>
<text x="386.9" y="168.9" transform="rotate(-90 386.9 168.9)">F2</text>
<text x="392" y="170.9" transform="rotate(-90 392 170.9)">200mA</text>
<text x="31.8" y="182.5">FTDI B</text>
<text x="39.3" y="182.5">(GND</text>
<text x="45.2" y="182.5">CTS VCC TXD RXD RTS)</text>
<text x="100.2" y="182.5">FTDI (GND</text>
<text x="111.2" y="182.5">CTS VCC TXD RXD RTS)</text>
<text x="183.4" y="182.5">GND</text>
<text x="253.2" y="182.5">GND</text>
<text x="45.1" y="195.4">VCC</text>
<text x="366.4" y="195.4">VCC</text>
<text x="45.3" y="207" transform="rotate(-90 45.3 207)">F3</text>
<text x="50.4" y="209" transform="rotate(-90 50.4 209)">200mA</text>
<text x="112.4" y="204.1">C44</text>
<text x="112.4" y="209.1">15pF</text>
<text x="240.7" y="204.1">C46</text>
<text x="240.7" y="209.1">15nF</text>
<text x="305.4" y="204.1">C47</text>
<text x="305.4" y="209.1">15nF</text>
<text x="368.9" y="209.1">100nF</text>
<text x="368.9" y="204.1">C48</text>
<text x="109.7" y="218">GND</text>
<text x="174.5" y="218">GND</text>
<text x="238" y="218">GND</text>
<text x="302.8" y="218">GND</text>
<text x="366.3" y="218">GND</text>
<text x="108.6" y="223.4">VCC</text>
<text x="172.1" y="223.4">VCC</text>
<text x="235.6" y="223.4">VCC</text>
<text x="297.8" y="223.4">VCC</text>
<text x="361.3" y="223.4">VCC</text>
<text x="47.6" y="232">C49</text>
<text x="111.1" y="232">C50</text>
<text x="47.6" y="237.1">100nF</text>
<text x="111.1" y="237.1">100nF</text>
<text x="174.9" y="235.8" transform="rotate(-90 174.9 235.8)">4.7k</text>
<text x="176.9" y="235.6" transform="rotate(-90 176.9 235.6)">R14</text>
<text x="238.4" y="235.8" transform="rotate(-90 238.4 235.8)">4.7k</text>
<text x="240.4" y="235.6" transform="rotate(-90 240.4 235.6)">R41</text>
<text x="300.6" y="235.5" transform="rotate(-90 300.6 235.5)">10k</text>
<text x="302.6" y="235.6" transform="rotate(-90 302.6 235.6)">R42</text>
<text x="364.1" y="235.5" transform="rotate(-90 364.1 235.5)">10k</text>
<text x="366.1" y="235.6" transform="rotate(-90 366.1 235.6)">R43</text>
<text x="45" y="246">GND</text>
<text x="108.5" y="246">GND</text>
<text x="43.8" y="250">VCC</text>
<text x="107.3" y="250">VCC</text>
<text x="46.6" y="262.2" transform="rotate(-90 46.6 262.2)">10k</text>
<text x="48.6" y="262.3" transform="rotate(-90 48.6 262.3)">R44</text>
<text x="110.1" y="262.2" transform="rotate(-90 110.1 262.2)">10k</text>
<text x="112.1" y="262.3" transform="rotate(-90 112.1 262.3)">R45</text>
<text x="173.6" y="262.2" transform="rotate(-90 173.6 262.2)">10k</text>
<text x="175.6" y="262.3" transform="rotate(-90 175.6 262.3)">R46</text>
<text x="235.8" y="262.2" transform="rotate(-90 235.8 262.2)">10k</text>
<text x="237.8" y="262.3" transform="rotate(-90 237.8 262.3)">R47</text>
<text x="299.3" y="261.6" transform="rotate(-90 299.3 261.6)">1k</text>
<text x="301.3" y="262.3" transform="rotate(-90 301.3 262.3)">R48</text>
<text x="361.5" y="261.6" transform="rotate(-90 361.5 261.6)">1k</text>
<text x="363.6" y="262.3" transform="rotate(-90 363.6 262.3)">R49</text>
<text x="46.6" y="289.5" transform="rotate(-90 46.6 289.5)">1k</text>
<text x="48.6" y="290.2" transform="rotate(-90 48.6 290.2)">R50</text>
<text x="110.1" y="289.5" transform="rotate(-90 110.1 289.5)">1k</text>
<text x="112.1" y="290.2" transform="rotate(-90 112.1 290.2)">R51</text>
<text x="173.6" y="289.5" transform="rotate(-90 173.6 289.5)">1k</text>
<text x="175.6" y="290.2" transform="rotate(-90 175.6 290.2)">R52</text>
<text x="235.8" y="289.5" transform="rotate(-90 235.8 289.5)">1k</text>
<text x="237.8" y="290.2" transform="rotate(-90 237.8 290.2)">R53</text>
<text x="299.3" y="289.5" transform="rotate(-90 299.3 289.5)">1k</text>
<text x="301.3" y="290.2" transform="rotate(-90 301.3 290.2)">R54</text>
<text x="361.5" y="290.4" transform="rotate(-90 361.5 290.4)">4.7k</text>
<text x="363.6" y="290.2" transform="rotate(-90 363.6 290.2)">R55</text>
<text x="173.9" y="313.3">D6</text>
<text x="241.2" y="313.3">D7</text>
<text x="308.5" y="313.3">D8</text>
<text x="375.5" y="317.3">RESET</text>
<text x="379.7" y="313.3">SW1</text>
<text x="46.6" y="318.4" transform="rotate(-90 46.6 318.4)">4.7k</text>
<text x="48.6" y="318.2" transform="rotate(-90 48.6 318.2)">R56</text>
<text x="110.1" y="318.1" transform="rotate(-90 110.1 318.1)">10k</text>
<text x="112.1" y="318.2" transform="rotate(-90 112.1 318.2)">R57</text>
<text x="171.6" y="318.4">BAT54W</text>
<text x="238.9" y="318.4">BAT54W</text>
<text x="306.2" y="318.4">BAT54W</text>
</g>
<g font-size="1.8" fill="#a90000">
<text x="69.6" y="28.6" transform="rotate(-90 69.6 28.6)">40</text>
<text x="46.9" y="32.8">32</text>
<text x="46.9" y="35.3">33</text>
<text x="90.1" y="32.8">30</text>
<text x="90.1" y="35.3">31</text>
<text x="157.4" y="31.5">5</text>
<text x="157.4" y="34">9</text>
<text x="46.9" y="40.4">25</text>
<text x="90.1" y="40.4">11</text>
<text x="157.4" y="36.6">4</text>
<text x="157.4" y="39.1">8</text>
<text x="157.4" y="41.7">3</text>
<text x="228.5" y="37.8">1</text>
<text x="240" y="37.8">2</text>
<text x="303.5" y="37.8">3</text>
<text x="314.9" y="37.8">4</text>
<text x="378.4" y="37.8">5</text>
<text x="389.8" y="37.8">6</text>
<text x="46.9" y="42.9">16</text>
<text x="46.9" y="45.5">24</text>
<text x="90.1" y="42.9">10</text>
<text x="157.4" y="44.2">7</text>
<text x="157.4" y="46.7">2</text>
<text x="46.9" y="48">17</text>
<text x="46.9" y="50.5">23</text>
<text x="46.9" y="53.1">18</text>
<text x="90.1" y="48">29</text>
<text x="90.1" y="50.5">12</text>
<text x="90.1" y="53.1">28</text>
<text x="157.4" y="49.3">6</text>
<text x="157.4" y="51.8">1</text>
<text x="46.9" y="55.6">22</text>
<text x="46.9" y="58.2">19</text>
<text x="90.1" y="55.6">13</text>
<text x="90.1" y="58.2">27</text>
<text x="163.6" y="56" transform="rotate(-90 163.6 56)">0</text>
<text x="47.6" y="63.2">1</text>
<text x="47.6" y="65.8">3</text>
<text x="90.1" y="60.7">14</text>
<text x="90.1" y="63.2">26</text>
<text x="90.1" y="65.8">15</text>
<text x="47.6" y="68.3">5</text>
<text x="47.6" y="70.9">6</text>
<text x="90.7" y="70.9">7</text>
<text x="46.9" y="75.9">35</text>
<text x="90.1" y="75.9">36</text>
<text x="90.7" y="73.4">4</text>
<text x="46.9" y="81">37</text>
<text x="46.9" y="83.6">34</text>
<text x="47.6" y="78.5">8</text>
<text x="90.1" y="81">39</text>
<text x="90.1" y="83.6">38</text>
<text x="90.7" y="78.5">2</text>
<text x="47.6" y="88.6">9</text>
<text x="46.9" y="91.2">21</text>
<text x="69.6" y="98.5" transform="rotate(-90 69.6 98.5)">20</text>
<text x="277.9" y="122" transform="rotate(-90 277.9 122)">14</text>
<text x="45.6" y="130.6">9</text>
<text x="57.1" y="130.6">8</text>
<text x="121.2" y="130.6">11</text>
<text x="132.7" y="130.6">10</text>
<text x="196.2" y="130.6">13</text>
<text x="207.6" y="130.6">12</text>
<text x="356.2" y="128">1</text>
<text x="350.3" y="137.9" transform="rotate(-90 350.3 137.9)">3</text>
<text x="277.9" y="141.7" transform="rotate(-90 277.9 141.7)">7</text>
<text x="45.6" y="166.1">1</text>
<text x="113" y="166.1">1</text>
<text x="185.2" y="165.8" transform="rotate(-90 185.2 165.8)">6</text>
<text x="255" y="165.8" transform="rotate(-90 255 165.8)">3</text>
<text x="45.6" y="168.7">2</text>
<text x="45.6" y="171.2">3</text>
<text x="45.6" y="173.7">4</text>
<text x="113" y="168.7">2</text>
<text x="113" y="171.2">3</text>
<text x="113" y="173.7">4</text>
<text x="178.4" y="168.7">2</text>
<text x="185.2" y="173.4" transform="rotate(-90 185.2 173.4)">1</text>
<text x="248.2" y="168.7">5</text>
<text x="255" y="173.4" transform="rotate(-90 255 173.4)">4</text>
<text x="45.6" y="176.3">5</text>
<text x="45.6" y="178.8">6</text>
<text x="113" y="176.3">5</text>
<text x="113" y="178.8">6</text>
<text x="172" y="314.7">3</text>
<text x="177.1" y="314.7">1</text>
<text x="239.3" y="314.7">3</text>
<text x="244.4" y="314.7">1</text>
<text x="306.6" y="314.7">3</text>
<text x="311.7" y="314.7">1</text>
</g>
<g font-size="1.8" fill="#939391">
<text x="177.2" y="209.1">DNP</text>
<text x="177.2" y="204.1">C45</text>
<text x="182.2" y="209.1">(0-5pF)</text>
</g>
</svg>
